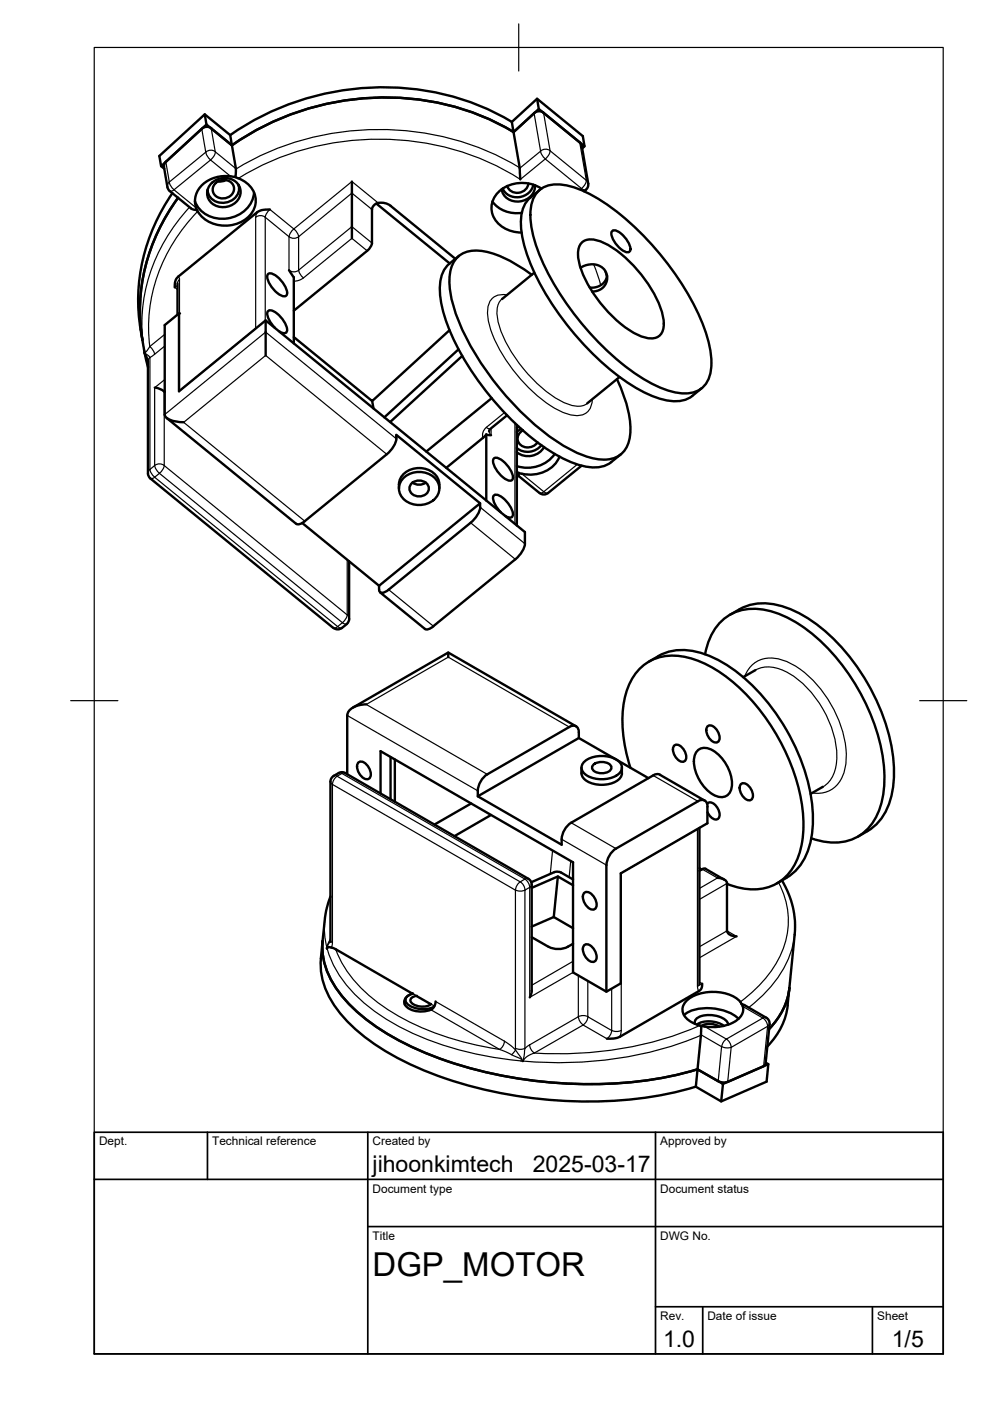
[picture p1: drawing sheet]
<svg xmlns="http://www.w3.org/2000/svg" width="210mm" height="297mm" viewBox="0 0 210 297" stroke-linecap="round" stroke-linejoin="round" font-family="sans-serif">
<!-- layer: Visible Narrow -->
<g fill="none" stroke="#000" stroke-width=".25">
<path d="M35.2 34.3l.7 4.3M35.9 38.6l-.3 .5-.1 .6M35.9 38.6l.4 1 .6 .6M42.8 27.3l.8 5M43.6 32.3l-7.7 6.3M43.6 32.3l.5 1 .6 .6M44.6 33.9l-7.7 6.3M44.6 33.9l4.3 3.5M44.8 27.2l.8 5M45.6 32.2l4.4 3.6M45.7 32.2a1.57 1.57 0 0 0-2.1 0M45.7 32.2l-.3 .8-.7 .9"/>
<path d="M50.5 37.8a57.2 57.2 0 0 1 59.8 .2l5.3-4.3 7.7 6.3-.3 .2M110.2 35.6a59 59 0 0 0-60.2 .2M113.2 24l1.4 8.1M114.6 32.1l-4.4 3.6M115.3 23.9l1.3 8.1M116.6 31.9a1.57 1.57 0 0 0-2 .1M116.6 31.9l-.2 .9-.8 .9-.8-1-.2-.7M116.6 32l7.7 6.2M122.9 30.2l1.4 8M124.3 38.2l.4 .7M124.3 38.2l-.2 .9-.8 .9 .5 .3 .4-.1M36.9 40.2l4.7 3.8"/>
<path d="M36.9 40.2l-.5 .3h-.4M37.8 58.7l.3 .6M38.1 59.3l-.5 .8M40.2 43.9a35.7 35.7 0 0 0-9.6 30.4M41.9 44.8a34.9 34.9 0 0 0-10.1 28.7M54.2 46.1v23.6l-16.1 13.2v-23.6M54.2 46a1.65 1.65 0 0 1 2 0M54.5 45l-.3 1.1M56.2 46.1l.4-1 .6-.7 5.1 4.1M56.2 46.1v21.9M56.2 46.1l5.1 4.1M61.3 50.2v7.1a1.65 1.65 0 0 0 2 0"/>
<path d="M61.3 50.2a1.65 1.65 0 0 0 2 0M62.3 48.5l.6 .7 .4 1M62.3 48.5l-.6 .7-.4 1M63.3 50.2v7.1M64.3 58.9l-.7 .5-1.3 .2M77.9 53.2l-3.3-2.7-10.3 8.4-.8-1-.2-.6M78.9 51.5l-4.3-3.4-11.3 9.2M78.9 44.4l-4.3-3.5-11.3 9.3M80.2 43l-5.6-4.5-12.3 10M125.9 56l1.5 4.5M128.1 57.1l.5 1.8M30.6 74.7l1.2 1.1 1-.7"/>
<path d="M31.4 76.6l.4-.8v23.7M31.7 73.5a1.72 1.72 0 0 1-1.1 1.2v-.1M31.8 73.5l.6 .6 .4 1M34.9 73.4l-2.1 1.7M34.9 70.9l-3.2 2.6M37.6 60.6l-.5 .3 .5 .5M38 66.4v16.5M106.4 63.4a4 4 0 0 0-.9 4.1 27.9 27.9 0 0 0 9 14.4 15.6 15.6 0 0 0 7.8 4.2l1.6-.2 .6-.4M107.5 62.5a3.3 3.3 0 0 0-4.1 3.6 20.9 20.9 0 0 0 4.3 10.9 31.4 31.4 0 0 0 11.4 10.3 5.3 5.3 0 0 0 5.2 .2 3.6 3.6 0 0 0 1.3-2.8M31.8 99.5l-.4 .8M31.8 99.5l.4 1 .6 .7M34.8 98.7l38.8 31.7v-11.7"/>
<path d="M34.8 98.7l-.4 1-.6 .6M34.8 98.7a1.64 1.64 0 0 0-2 0l.4 1 .6 .6M34.9 80.5l-2.1 1.7v16.5l-1 .8M34.9 87.9l21.4-17.5 27.7 22.6M34.9 83l-.1 15.7M82 96.3l-25.7-20.9-17.4 14.1 25.7 21M103.1 90.6l.5 .3h.4M103.1 90.6a2.09 2.09 0 0 0-.7 2.3M103.7 91.4l.4 .9M104.1 90.8v1.5M107 87.5l-3.9 3.1M109.2 89.7v21.4"/>
<path d="M109.6 90.1h.1M122.4 98.5l-7.1 5.8M32.8 101.2l38.8 31.6M32.8 101.2l-.5 .3h-.4M33.8 100.4l-1 .8M33.8 100.4l38.8 31.6M99.8 110.8l9.5 7.8M101.8 107.5l9.5 7.8M109.7 100.2h-.1M110.7 100.5l4.6 3.8M115.3 104.2l-.5 .4-.4-.1M115.3 104.2l.5 .4 .4-.1"/>
<path d="M71.6 132.8l-.5 .3h-.4M71.6 132.8l.5 .3h.4M72.6 132l-1 .8M72.6 132l.5 .3h.4M74 131.2l-.4-.8-.2 .6-.8 1M82.4 125l9.5 7.8M73.6 151.7l27.7 16M120.7 154.1l-25.7-14.8-17.3 10.1 25.6 14.8M157.9 143.4a5.8 5.8 0 0 1 7.2-3.7 18.7 18.7 0 0 1 10.3 8.4 22.6 22.6 0 0 1 4 13.3 6.6 6.6 0 0 1-5.1 6.7h-2.1M160.2 142.1a7 7 0 0 1 7.1 .7 22.4 22.4 0 0 1 10.1 17.5 7.3 7.3 0 0 1-2.9 6.5M70.1 165.7l.4 .6M70.5 166.3v33.6l-.2 1"/>
<path d="M70.5 166.3l38.8 22.4v33.6M70.8 164.5l.7 .1M71.5 164.6l38.8 22.4M71.5 164.6l-.6 .5-.4 1.2M71.8 163.9l.7 .1M72.5 164l-1 .6M72.5 164l38.8 22.4M73.2 163.9l-.7 .1M119.1 177.9l9.5 5.5M121.1 174.4l9.5 5.5M138.5 164.4l9.5 5.5M68.9 195a16.7 16.7 0 0 0 .4 5.9l.2-.6 .6-1.2"/>
<path d="M70 199.7l-.6 .9v.7M70.1 199.3l.4 .6M110 187.2l.3-.2 .3 .2 .5 .7 .2 .8-.8 .2-1.2-.2 .2-.8zM111.3 186.4l-1 .6M111.3 186.4l.8 .9 .2 .8M112 186.3l-.7 .1M112.3 188.1v23.4l9.2-5.3M112.3 188.1l-1 .6v33.6M112.7 187.6l-.4 .5M117.2 180.3l-.5 5M121 182.5l-.3 3.5M148.9 184.3l3.2 1.8-3.8 2.3"/>
<path d="M154.1 187.3l-5.8 3.4M165.1 187.1a17.2 17.2 0 0 1-1.4 18.5 29.1 29.1 0 0 1-6.7 6.8M168.5 198.1a22.1 22.1 0 0 1-8.5 14.5l-1.3 1M69.4 201.3a25 25 0 0 0 10.2 13.2 61.8 61.8 0 0 0 27.9 10.1l2.8 .3M71.2 201.3a26.8 26.8 0 0 0 11.3 12.9 60.1 60.1 0 0 0 23.4 8.3M87.6 210.7l.8 .5M91.4 214.1l14.5 8.4M91.4 212.9l.7 .4M92.4 212.3l14.6 8.5M121.5 203.8l-8.8 5.1M122.6 206.8v8.8l-10.3 5.9M122.6 215.6l.8-.3 1.3 .3"/>
<path d="M122.6 215.5l.5 1.2 .6 .6 .8-1 .1-.8M124.6 208v7.6l5.1 2.9M129.7 218.5l-.2 .8-.8 .9-5.1-2.9-10.3 6M129.7 209.6v8.9M129.7 218.5l1.2 .2 .8-.2M148.2 210.2l-.3-1v-33.4l-16.2 9.3v33.4l-.3 1.3M148.3 208.2l.6 .4M148.3 200.7l5.8-3.3 2.1 1.1-7.9 4.6M148.3 208.6l-.4 .5M148.4 217.4a75.9 75.9 0 0 1-35.1 5.9M148.6 219.4l4.4 2.5-.7 7.3M148.6 219.5a79.3 79.3 0 0 1-37.6 5.5"/>
<path d="M148.9 208.6l-.6 .1M149.4 217.6l4.6 2.7M157.5 213.4l4.2 2.4M161.7 215.8l-7.7 4.5M161.7 215.8l.6 .6 .4 1.2M162.5 215.8h-.7M162.8 217.6l-7.8 4.5M162.8 217.6l-.9 8.5M163.2 217.1l-.4 .5M105.9 222.5l4.3 1.9 .5 .6M107 220.7l-.2 .8-.9 1M107 220.8l2.3 1.8"/>
<path d="M109.3 222.3v.3M109.3 222.3l.8 .2 1.2-.2M109.3 222.6l1.2 1.7 .3 .7M109.3 222.6l-.8 1M110.3 224.9l.5 .2 .2-.1h-.2M110.7 225h.1M111.3 222.3l-.4 2.7M112.3 221.5l-1 .8M112.3 221.5l.4 1.2 .6 .6M113.3 223.3a3 3 0 0 0-2.3 1.7M154 220.3l.6 .6 .4 1.2M154 220.3l-.5 .5-.5 1.1 1.2 .3 .8-.2"/>
<path d="M155 222.1l-.7 7.3"/>
</g>
<!-- layer: Visible -->
<g fill="none" stroke="#000" stroke-width=".51">
<path d="M34.2 35.2l.6 .6M35.2 34.3l-.4 .5v.6l.9 4.7 4.9 4.1 1.2 .3 .1 .3M43.4 24.2l.4 2.2M43.8 26.4l-9.6 8.8-.4-2.1 9.6-8.9 5.4 4.4M43.8 26.4l5.4 4.4M44.8 27.2a1.57 1.57 0 0 0-2 .1l-7.6 7M44.9 38.8a3.7 3.7 0 0 1 6.1 1.3 3.5 3.5 0 0 1-4.9 3.7 2.87 2.87 0 0 1-2.1-2.2 2.87 2.87 0 0 1 .9-2.8zM45.8 38.8a2.18 2.18 0 0 1 2.5-.6 2.18 2.18 0 0 1 1.3 2.3 2.38 2.38 0 0 1-2.2 1.6 2.38 2.38 0 0 1-2.2-1.4 1.85 1.85 0 0 1 .6-1.9zM47.9 38.2l-.7 .2-1 .1M48.8 28.6l.4 2.2M48.9 37.4a6.6 6.6 0 0 0-7.4 4 4.3 4.3 0 0 0 .1 2.6M49.2 30.8l.8 5.6v1.2l-1.1-.2"/>
<path d="M50 37.6a5.5 5.5 0 0 1 4.2 5.7 6.4 6.4 0 0 1-7.4 4.5 6.5 6.5 0 0 1-4.9-3M50.6 39.2a3.4 3.4 0 0 1-1.5 3.3 3.4 3.4 0 0 1-3.7 .1 2.69 2.69 0 0 1-1.4-2.3M50.6 39.3l.1 .2M74.6 38.5v12M108.5 25.8a55.2 55.2 0 0 0-47.9-3.4 54.9 54.9 0 0 0-11.8 6.2M108.5 25.9l5.4-5 9.7 8 .3 2.1-.5 .5M108.9 28a55.2 55.2 0 0 0-47.9-3.5 54.9 54.9 0 0 0-11.8 6.3M112 38.9a2.34 2.34 0 0 1-2 2 2.34 2.34 0 0 1-2.5-1.5M113.1 39.1a3.5 3.5 0 0 1-3 2.7 3.5 3.5 0 0 1-3.5-1.8M113.4 39.3a3.7 3.7 0 0 1-2.9 3.4 3.7 3.7 0 0 1-4-2l-.1-.6M113.9 20.9l.3 2.2 9.7 7.9M114.2 23.1l-5.3 4.9-.4-2.1"/>
<path d="M114.8 40a7.3 7.3 0 0 0-10 1.9 4.9 4.9 0 0 0 3.1 6.9l1.8 .4 .9 .1M122.9 30.2l-7.7-6.3a1.57 1.57 0 0 0-2 .1l-4.3 4 1.3 7.6 .1 2.4M122.9 30.2l.4 .7 1.4 8a1.41 1.41 0 0 1-.5 1.3M36.5 41a39.4 39.4 0 0 0-6.7 28.9M37.8 41.9a39.6 39.6 0 0 0-7.6 30.1M41.6 44l.2 .5M44 40.4v.3M53.9 40.8a6.6 6.6 0 0 1-8.4 5.4 5.7 5.7 0 0 1-4.2-3.6M56.9 58a3.1 3.1 0 0 1 2.8 1.6l.7 1.1a1.88 1.88 0 0 1 .2 2.1 3.1 3.1 0 0 1-2.8-1.6l-.7-1.1a1.88 1.88 0 0 1-.2-2.1zM57.2 44.4l-1.8 .2-.9 .4-16.7 13.7-.6 .7-.2 1.5M61.3 57.3l1 1.5v14M79.8 43.2l15.5 12.6"/>
<path d="M95.3 55.9a7.2 7.2 0 0 0-2 6.4 35.9 35.9 0 0 0 6.3 15.8 57.4 57.4 0 0 0 18.9 18.7 15.3 15.3 0 0 0 8.2 2.3 7.5 7.5 0 0 0 4.9-2.8M96.5 54.9l-13.7-11.2a2.52 2.52 0 0 0-3.8 .3l-.1 7.5-.4 1-.6 .7-15.6 12.7M97.3 54.3l-2 1.6M104.4 42.7a6.4 6.4 0 0 0 6.2 2.4M112.7 58.3a25.4 25.4 0 0 0-10.5-5.1 5.4 5.4 0 0 0-6.8 4.8 21.6 21.6 0 0 0 2.2 11 59.8 59.8 0 0 0 22.5 25.8 14.2 14.2 0 0 0 9.6 2.5 5.3 5.3 0 0 0 3.9-5.6 23.7 23.7 0 0 0-2.8-11.3M113.3 57.8l-6.9 5.6M113.8 40.9a6 6 0 0 1 6.2-1.6 31 31 0 0 1 13.3 7.7 59.1 59.1 0 0 1 16.5 23.8 15.9 15.9 0 0 1 .7 8.8 5.1 5.1 0 0 1-5.9 3.8 20.6 20.6 0 0 1-9.3-3.8 60.5 60.5 0 0 1-21.2-26.3 18.4 18.4 0 0 1-1.3-10.4l.4-1.1zM114.5 40.2a7.3 7.3 0 0 0-4 5.4 23.8 23.8 0 0 0 3.1 12.7 60.8 60.8 0 0 0 20.5 23.5 17.8 17.8 0 0 0 9.8 3.2l2.1-.5 .8-.6M123.1 56.8a3.6 3.6 0 0 1 5.5 1.3 2.97 2.97 0 0 1-3 3.7M123.3 51.5a3.3 3.3 0 0 1 3.8-.4 22.9 22.9 0 0 1 9.7 8.3 18 18 0 0 1 3.9 9.3 2.7 2.7 0 0 1-3.5 3 18.4 18.4 0 0 1-8.8-6.2 23.5 23.5 0 0 1-5.8-10.7 4.1 4.1 0 0 1 .7-3.3zM124.2 40.3l-.4 .3M128.7 58.5a3.1 3.1 0 0 1-3.7 2.5"/>
<path d="M129.9 48.9a2.94 2.94 0 0 1 2.6 1.5l.7 1a1.8 1.8 0 0 1 .2 2 2.94 2.94 0 0 1-2.6-1.5l-.7-1a1.8 1.8 0 0 1-.2-2zM29.8 69.9l.8 4.9 .8 1.8v23.8l.3 .8 39 31.9M30.7 74.9l.7 3M37.6 60.1v6.6M56.3 67.9v7.5M58.3 69.5l-.9-1.1a2.83 2.83 0 0 1-.6-2.4 1.1 1.1 0 0 1 1.4 .1 5.6 5.6 0 0 1 2.7 4.1l-.2 .3a1.18 1.18 0 0 1-1.5-.2M95.3 70l-16.4 15-16.6-13.5M97.2 74.1l-15.7 14.4M98 75.5l-15.3 14M131.4 79.9l-6.9 5.6M32.8 82.2l1.2 .3 .9 .6M35.3 88.6l27.5 22.5a1.51 1.51 0 0 0 1.8-.6l17.4-14.2a4.7 4.7 0 0 0 2-4.1l17.8 14.5"/>
<path d="M39 89.5a4.9 4.9 0 0 1-4-1.2l-.1-19.4 3.1-2.5v16.6l18.3-15.1 55 44.9v2.5l-.2 .9-.9 1.5-.9 .9M78.9 85l.3 1.6M103.1 92.1l1 .2M103.1 92.1l-8.5 7.1M103.1 92.1v14M104.2 84.4l-13.8 11.3M104.8 97.1a3.1 3.1 0 0 1 2.8 1.6l.7 1.1a1.88 1.88 0 0 1 .2 2 3.1 3.1 0 0 1-2.8-1.5l-.7-1.1a1.88 1.88 0 0 1-.2-2.1zM107.5 88.1l-3.5 2.8-.3 .5M109.6 90.1v21.3M110 90.5l-.4 .2M110.5 90.9l-.9 .7M110.9 91.3h.1"/>
<path d="M110.9 91.2a1.91 1.91 0 0 0-1.1 2.4 1.91 1.91 0 0 0 2.3 1.3 2.48 2.48 0 0 0 1.9-1.1M114.8 94.4a3.7 3.7 0 0 1-5.2 .6M115.4 94.8a3.9 3.9 0 0 1-5.8 1.1M117.6 96.2a7.2 7.2 0 0 1-8 2.6M118.6 96.8a6.9 6.9 0 0 1-8.3 3.6l-.3-.1M123.3 98.7l-7.1 5.8a1.43 1.43 0 0 1-1.8 0l-4.5-3.6M148.8 82.3l-2 1.6M64.1 110.9l16.3 13.3M74 119v12.2M84.6 103.6a4.1 4.1 0 0 1 5.1-4.3 3.8 3.8 0 0 1 3.5 4.3M85.8 101.1a4.8 4.8 0 0 1 7 1.1 3.3 3.3 0 0 1-2.3 4.6 4.5 4.5 0 0 1-5.8-2.6 3.1 3.1 0 0 1 1.1-3.1zM87.4 102.4a2.17 2.17 0 0 1 3.5 1.2 2.11 2.11 0 0 1-2 1.6 2.11 2.11 0 0 1-2.1-1.6l.3-.9z"/>
<path d="M87.5 102.3a2.42 2.42 0 0 0 2.8 0M99.8 110.8l-17.4 14.2M101.8 107.5v-.8l-21.4 17.5v.8M101.8 107.5l-.4 1.4-.7 1-.9 .9M106.2 108.6l-.9-1.1a2.83 2.83 0 0 1-.6-2.4 1.1 1.1 0 0 1 1.4 .1 5.6 5.6 0 0 1 2.6 4.1l-.1 .3a1.18 1.18 0 0 1-1.5-.2M109.3 118.6l-17.4 14.2M109.6 100.1l.1 .1M109.7 100.2l.3 .1-.1 .6M109.9 100.9l-.3 .2M70.7 133.1a1.43 1.43 0 0 0 1.8 0M74 131.2v.3a2.78 2.78 0 0 1-1.5 1.6M80.4 125l.1 .4a.94 .94 0 0 0 1.4 0l.5-.4"/>
<path d="M80.6 125.6l9.5 7.7M91.9 132.8a1.82 1.82 0 0 1-1.8 .5M95 138.4v.9M139.6 139.1l-2 1.2M139.6 139.1a12.3 12.3 0 0 1 11.3 .2 36.4 36.4 0 0 1 15.8 15.5 37.3 37.3 0 0 1 5.5 21.5 12.6 12.6 0 0 1-7.5 11M149.5 138.7a10.9 10.9 0 0 1 7.8-9.3 16.2 16.2 0 0 1 12.3 3.1 43.1 43.1 0 0 1 17.9 31 16.2 16.2 0 0 1-3.5 12.2 10.2 10.2 0 0 1-10.3 2.5l-1.7-.5M154.7 130.4a12 12 0 0 1 11.8-1.6 32.8 32.8 0 0 1 14.9 12.2 40.4 40.4 0 0 1 8.1 23.7 14 14 0 0 1-4.4 10.7l-1.2 .8M74.8 150l20.2-11.6 27.1 15.6M77.7 149.3a4.3 4.3 0 0 0-4 1.9l-.1 13M122.7 156.5l-21.4 12.3M143 158.1a1.63 1.63 0 0 1 2.1 1 1.63 1.63 0 0 1-.2 2.4 2.49 2.49 0 0 1-1.9-3.4zM148.1 159a3.1 3.1 0 0 1 3.8 .6 8.8 8.8 0 0 1 3.2 7.3 2.37 2.37 0 0 1-1.5 2 2.37 2.37 0 0 1-2.4-.4 8.7 8.7 0 0 1-4-7.9l.2-.6z"/>
<path d="M150 154a1.63 1.63 0 0 1 2.2 1 1.63 1.63 0 0 1-.2 2.4 2.49 2.49 0 0 1-2-3.4zM160.2 142.1l-2.6 1.5M71.8 163.9a2.13 2.13 0 0 0-1.7 1.8l-.1 34M71.8 163.9a1.43 1.43 0 0 1 1.4 0M73.2 163.9l38.8 22.4a1.43 1.43 0 0 1 .7 1.3M76 161.7a1.68 1.68 0 0 1 2.2 1 1.68 1.68 0 0 1-.2 2.5 2.56 2.56 0 0 1-2-3.5zM80.7 168.2v-8.9l40.8 23.5v23.4l7.1 4.1 3-1.8v-23.3l18.4-10.7v-3.5a1.22 1.22 0 0 0-.6-1.3 1.22 1.22 0 0 0-1.4 .2l-17.4 10a4.5 4.5 0 0 0-2 3.5v26.9M82.8 160.5v8.9M83.7 161v9M99.9 170.4l-7.8 4.4M104.1 172.8l-7.7 4.5M123.3 162.8a2.81 2.81 0 0 0 2.6 3.4 5.8 5.8 0 0 0 5.6-1.3l.4-1"/>
<path d="M123.9 161.4a6.3 6.3 0 0 1 7.3 0 1.77 1.77 0 0 1-.6 3.1 6.5 6.5 0 0 1-6.7-.5 1.64 1.64 0 0 1 0-2.6zM125.7 162.2a2.71 2.71 0 0 1 3.9 .4 1.68 1.68 0 0 1-2 1.3 1.68 1.68 0 0 1-2.1-1.3zM131.8 162.8v1.1M133.7 162.8a26.4 26.4 0 0 1-.6-17.1 10.1 10.1 0 0 1 12.8-6.3 29.1 29.1 0 0 1 14.4 10.2 42.9 42.9 0 0 1 10 24.3 16.5 16.5 0 0 1-3.2 11.4 10 10 0 0 1-9.8 3l-3.1-.9M138.5 164.4l-17.4 10a4.8 4.8 0 0 0-2 4.7l-17.8-10.3a4.8 4.8 0 0 1 2-4.6l17.4-10.1a1.22 1.22 0 0 1 1.4-.1 1.22 1.22 0 0 1 .6 1.3v1.2l14.8 8.5M138.5 164.4a1.42 1.42 0 0 1 1.4-.2l9.5 5.5M148.3 175.5v33.3M149.9 170.4a1.21 1.21 0 0 1 1.9 .5l.3 .4a1.89 1.89 0 0 1 .1 2.3 1.59 1.59 0 0 1-1.9-.9l-.3-.5M157.1 166.2a1.63 1.63 0 0 1 2.1 1.1 1.63 1.63 0 0 1-.1 2.4 2.49 2.49 0 0 1-2-3.5zM174.5 166.8l-2.6 1.5M183.9 176.2l-2 1.2M68.4 199.6a15.8 15.8 0 0 0 4 11.4 44.3 44.3 0 0 0 17.5 12.1 93 93 0 0 0 53.9 4.7l4.1-1.1"/>
<path d="M70.1 190.1a18.2 18.2 0 0 0-1.2 5l-.9 8.1M112.7 196.5l4.7-2.1 4.1 2.4M112.7 187.6v22.5l-.4 1.4M112.7 198.7l3.6 2.1M118.3 185.8l-.9 8.6M121.5 186.5l-2.5-1.5-1.1-.2-5.3 2.3M121.5 187.7l-3.2-1.9-5.6 2.4M123.9 189.3a1.68 1.68 0 0 1 2.2 1.1 1.68 1.68 0 0 1-.2 2.4 2.56 2.56 0 0 1-2-3.5zM148.3 184.1l.4 .3M149.6 184.2l3.9 2.3M149.6 184.2a1.28 1.28 0 0 0-1.3 .4M152.1 186.1a1.78 1.78 0 0 1 2.1 1.2l-.1 10.1a1.84 1.84 0 0 0 2.1 1.1"/>
<path d="M165.8 186.7a18.5 18.5 0 0 1 2.7 11.5l-1.5 15M68 203.2a15.8 15.8 0 0 0 4 11.5 44.3 44.3 0 0 0 17.5 12.1 93 93 0 0 0 53.9 4.7l4.1-1.1M69.3 200.9v.1M69.3 201.1a.77 .77 0 0 1 1.2-.2l17 9.8M69.3 201.1h.1M85.9 211.9l-.1 1.1M87.4 210.6a1.95 1.95 0 0 0-1.6 2.3 4.1 4.1 0 0 0 4.4 1.5l1.2-.3M87.6 210.7a1.51 1.51 0 0 0-1.6 1.6 4.3 4.3 0 0 0 4.5 1.6l1.6-.5M88.4 211.2l2.9 1.7M88.4 211.1a1.26 1.26 0 0 0-1.4 1.1 3.3 3.3 0 0 0 4.4 .7M92.4 212.3a1.96 1.96 0 0 1-1 1.8M121.5 200.1a4.8 4.8 0 0 1-5.2 .6"/>
<path d="M123.9 200.4a1.68 1.68 0 0 1 2.2 1.1 1.68 1.68 0 0 1-.2 2.4 2.56 2.56 0 0 1-2-3.5zM145 215.2a9.2 9.2 0 0 1 8.4-1l.8 .3a6.3 6.3 0 0 1 2.4 1.5M147.3 217a1.73 1.73 0 0 1 2-1.7 5.1 5.1 0 0 1 5 1.6l.1 .3M147.8 217.2a5.4 5.4 0 0 1 5.7 .3M148.9 208.6l-.1 .8-.4 .6-17 9.8-1.2 .4h-1.5M157 212.4a.83 .83 0 0 0 .8 .7l4.7 2.7M157 212.4a8.8 8.8 0 0 0-8.8-1.7 4.7 4.7 0 0 0-3.4 2.8 3 3 0 0 0 1.9 3.3l2 .7-.8 9.2M157.2 212.9a2.48 2.48 0 0 1-1.1 3.5 9.9 9.9 0 0 1-7.4 1.1 3.8 3.8 0 0 1 3.8 .2M162.5 215.8a1.43 1.43 0 0 1 .7 1.3l-.9 8.5M167 213.1a14.8 14.8 0 0 1-4.3 8.8M167.4 209.5a14.8 14.8 0 0 1-4.3 8.7M147.9 226.7l4.4 2.5"/>
<path d="M152.3 229.2l1.2 .3 .8-.1M153.3 229.8l9.6-4.2-.4 3.7-9.6 4.2-5.4-3.1 .4-3.7 5.4 3.1-.4 3.7M161.9 226.1l-7.6 3.3M162.3 225.6l-.4 .4M162.3 225.3l.6 .3"/>
</g>
<circle cx="38" cy="66.4" r=".25" fill="#000"/>
<!-- layer: TITLEBLOCK -->
<path d="M20 240.1h180v46.9h-180zM20 250h180M44 240.1v9.9M78 240.1v46.9M139 240.1v46.9M78 260.1h122M139 277.1h61M149 277.1v9.9M185 277.1v9.9" fill="none" stroke="#000" stroke-width=".36"/>
<!-- layer: BORDER -->
<path d="M20 10.1h180v276.9h-180zM110 5.1v10M15 148.6h10M195 148.6h10" fill="none" stroke="#000" stroke-width=".25"/>
<text font-size="7" x="79" y="270.6">DGP_MOTOR</text>
<g font-size="4.9">
<text x="79" y="248.5">jihoonkimtech</text>
<text x="113" y="248.5">2025-03-17</text>
<text x="140.6" y="285.7">1.0</text>
<text x="189.1" y="285.7">1/5</text>
</g>
<g font-size="2.5">
<text x="21" y="242.9">Dept.</text>
<text x="45" y="242.9">Technical reference</text>
<text x="79" y="242.9">Created by</text>
<text x="140" y="242.9">Approved by</text>
<text x="79" y="252.8">Document type</text>
<text x="140" y="252.8">Document status</text>
<text x="79" y="262.9">Title</text>
<text x="140" y="262.9">DWG No.</text>
<text x="140" y="279.9">Rev.</text>
<text x="150" y="279.9">Date of issue</text>
<text x="186" y="279.9">Sheet</text>
</g>
</svg>
